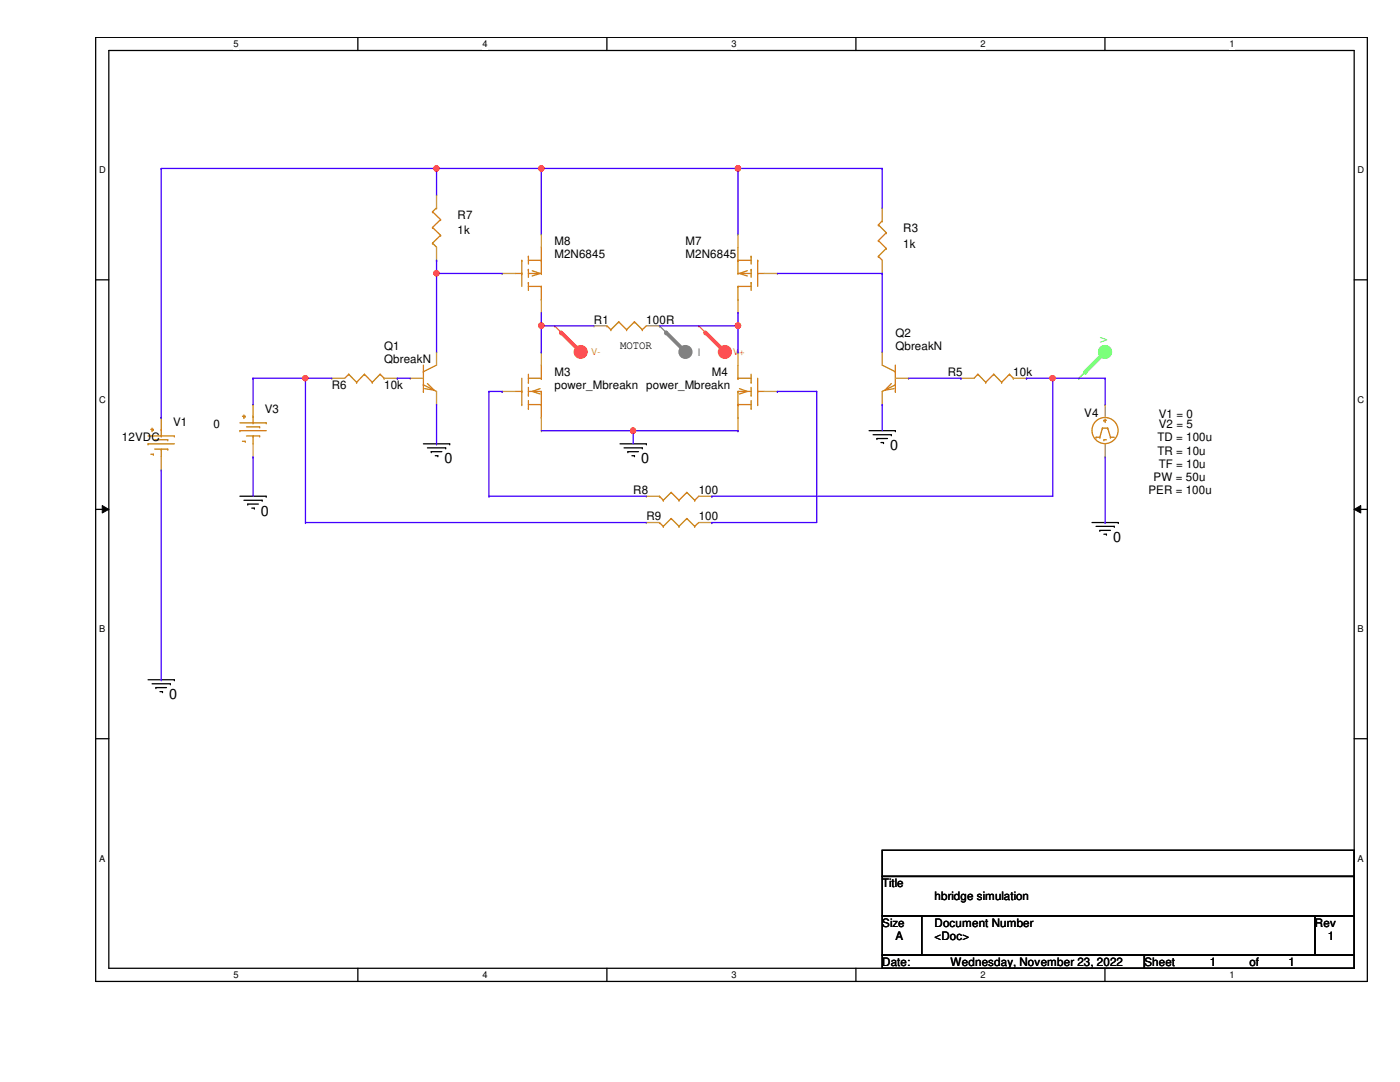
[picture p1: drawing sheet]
<svg xmlns="http://www.w3.org/2000/svg" width="279mm" height="216mm" viewBox="0 0 279 216" stroke-linecap="round" stroke-linejoin="round" font-family="sans-serif">
<path d="M19.1 7.5h253.8v188.3h-253.8zM21.7 10.1h248.6v183.1h-248.6z" fill="none" stroke="#000" stroke-width=".25"/>
<g fill="#fff">
<path d="M46.6 7.7h1v2.1h-1z"/>
<path d="M46.6 193.5h1v2.1h-1z"/>
</g>
<path d="M71.4 7.5v2.6M71.4 193.2v2.6" fill="none" stroke="#000" stroke-width=".25"/>
<g fill="#fff">
<path d="M96.3 7.7h1v2.1h-1z"/>
<path d="M96.3 193.5h1v2.1h-1z"/>
</g>
<path d="M121.1 7.5v2.6M121.1 193.2v2.6" fill="none" stroke="#000" stroke-width=".25"/>
<g fill="#fff">
<path d="M146 7.7h1v2.1h-1z"/>
<path d="M146 193.5h1v2.1h-1z"/>
</g>
<path d="M170.8 7.5v2.6M170.8 193.2v2.6" fill="none" stroke="#000" stroke-width=".25"/>
<g fill="#fff">
<path d="M195.7 7.7h1v2.1h-1z"/>
<path d="M195.7 193.5h1v2.1h-1z"/>
</g>
<path d="M220.5 7.5v2.6M220.5 193.2v2.6" fill="none" stroke="#000" stroke-width=".25"/>
<g fill="#fff">
<path d="M245.4 7.7h1v2.1h-1z"/>
<path d="M245.4 193.5h1v2.1h-1z"/>
<path d="M19.8 32.9h1.3v2.1h-1.3z"/>
<path d="M270.9 32.9h1.3v2.1h-1.3z"/>
<path d="M19.8 78.7h1.3v2.1h-1.3z"/>
<path d="M270.9 78.7h1.3v2.1h-1.3z"/>
</g>
<path d="M19.1 55.8h2.6M270.3 55.8h2.6" fill="none" stroke="#000" stroke-width=".25"/>
<g fill="#fff">
<path d="M19.8 124.5h1.2v2.1h-1.2z"/>
<path d="M270.9 124.5h1.3v2.1h-1.3z"/>
</g>
<path d="M19.1 101.6h2.6M270.3 101.6h2.6" fill="none" stroke="#000" stroke-width=".25"/>
<path d="M20.4 100.9l1.3 .7-1.3 .8zM270.3 101.6l1.3-.7v1.5z" fill="#000"/>
<path d="M20.4 100.9l1.3 .7-1.3 .8zM270.3 101.6l1.3-.7v1.5z" fill="none" stroke="#000" stroke-width=".2"/>
<g fill="#fff">
<path d="M19.8 170.3h1.2v2h-1.2z"/>
<path d="M270.9 170.3h1.3v2h-1.3z"/>
</g>
<g fill="none" stroke="#000" stroke-width=".25">
<path d="M47.9 99h5.2M48.7 99.8h3.6M52.3 99.8h.1M53.1 99h.1M84.5 88.6h5.2M85.3 89.4h3.6M86.1 90.1h.1M86.1 90.1h2.1M86.9 90.9h.5M87.4 90.9h.1M88.9 89.4h.1M89.7 88.6h.1"/>
<path d="M123.7 88.6h5.3M124.5 89.4h3.7M125.3 90.1h.1M125.3 90.1h2.1M126.1 90.9h.5M126.6 90.9h.1M128.2 89.4h.1M129 88.6h.1M173.4 85.9h5.3M174.2 86.7h3.7M175 87.5h.1M175 87.5h2.1"/>
<path d="M175.8 88.3h.5M176.3 88.3h.1M177.9 86.7h.1M178.7 85.9h.1M49.4 100.6h.1M49.4 100.6h2.2M50.2 101.4h.6M50.8 101.4h.1M217.9 104.3h5.3M218.7 105h3.7M219.5 105.8h.1M219.5 105.8h2.1"/>
<path d="M220.3 106.6h.5M220.8 106.6h.1M222.4 105h.1M223.2 104.3h.1M29.5 135.6h5.3M30.4 136.4h3.6M31.1 137.2h.1M31.1 137.2h2.1M31.9 138h.5M32.4 138h.1M34 136.4h.1M34.8 135.6h.1"/>
<path d="M19.1 147.4h2.6M270.3 147.4h2.6M176.1 169.7h94.2v5.2h-94.2zM176.1 174.9h94.2v7.9h-94.2zM176.1 182.8h7.8v7.8h-7.8zM176.1 190.6h52.3v2.6h-52.3zM183.9 182.8h78.5v7.8h-78.5zM228.4 190.6h41.9v2.6h-41.9zM262.4 182.8h7.9v7.8h-7.9z"/>
</g>
<circle cx="220.5" cy="70.2" r="1.28" fill="#5f5"/>
<g fill="none" stroke="#5f5" stroke-width=".25">
<path d="M215.3 75.5h.1M220.6 70.2l-5.3 5.3"/>
<circle cx="220.5" cy="70.2" r="1.28"/>
</g>
<path d="M220.6 70.2l-4 4" fill="none" stroke="#5f5" stroke-width=".76"/>
<circle cx="216.6" cy="74.2" r=".38" fill="#5f5"/>
<circle cx="144.7" cy="70.2" r="1.28" fill="#f55"/>
<g fill="none" stroke="#f55" stroke-width=".25">
<path d="M139.4 65h.1M139.4 65l5.3 5.2"/>
<circle cx="144.7" cy="70.2" r="1.28"/>
</g>
<path d="M140.8 66.3l3.9 3.9" fill="none" stroke="#f55" stroke-width=".76"/>
<circle cx="140.8" cy="66.3" r=".38" fill="#f55"/>
<circle cx="115.9" cy="70.2" r="1.28" fill="#f55"/>
<g fill="none" stroke="#f55" stroke-width=".25">
<path d="M110.7 65h.1M110.7 65l5.2 5.2"/>
<circle cx="115.9" cy="70.2" r="1.28"/>
</g>
<path d="M112 66.3l3.9 3.9" fill="none" stroke="#f55" stroke-width=".76"/>
<circle cx="112" cy="66.3" r=".38" fill="#f55"/>
<circle cx="136.8" cy="70.2" r="1.28" fill="#808080"/>
<g fill="none" stroke="#808080" stroke-width=".25">
<path d="M131.6 65h.1M131.6 65l5.2 5.2"/>
<circle cx="136.8" cy="70.2" r="1.28"/>
</g>
<path d="M132.9 66.3l3.9 3.9" fill="none" stroke="#808080" stroke-width=".76"/>
<circle cx="132.9" cy="66.3" r=".38" fill="#808080"/>
<g fill="none" stroke="#cc8006" stroke-width=".25">
<path d="M86.3 48.5h.1M86.3 45.4h.1M86.3 42.2h.1M86.3 48.5l.8 .8M86.3 45.4l1.6 1.5M86.3 42.2l1.6 1.6M87.1 41.5h.1M87.1 41.5l-.8 .7M87.9 46.9h.1M87.9 43.8h.1M87.9 46.9l-1.6 1.6M87.9 43.8l-1.6 1.6"/>
<path d="M102.8 54.6h1.3M104.1 51.9h.1M104.1 54.6h.1M104.1 51.9v5.2M105.5 56.4h.1M105.5 53.8h.1M105.5 51.1h.1M105.5 51.9h2.5M105.5 57.1h2.5M105.5 54.6h2.5M105.5 51.1v1.6M105.5 53.8v1.5"/>
<path d="M105.5 56.4v1.6M106.2 54l1.6 .6-1.6 .5M108 51.9h.1M108 57.1h.1M108 54.6h.1M108 59.8h.1M108 49.3v5.3M108 57.1v2.7M147.3 51.9h.1M147.3 57.1h.1M147.3 54.6h.1M147.3 59.8h.1"/>
<path d="M147.3 51.9h2.6M147.3 57.1h2.6M147.3 54.6h2.6M147.3 49.3v5.3M147.3 57.1v2.7M149.1 54l-1.5 .6 1.5 .5M149.9 56.4h.1M149.9 53.8h.1M149.9 51.1h.1M149.9 51.1v1.6M149.9 53.8v1.5M149.9 56.4v1.6"/>
<path d="M151.2 51.9h.1M151.2 54.6h.1M151.2 54.6h1.3M151.2 51.9v5.2M175.3 51.1h.1M175.3 48h.1M175.3 44.9h.1M175.3 51.1l.8 .8M175.3 48l1.6 1.6M175.3 44.9l1.6 1.5M176.1 44.1h.1M176.1 44.1l-.8 .8"/>
<path d="M176.9 49.6h.1M176.9 46.4h.1M176.9 49.6l-1.6 1.5M176.9 46.4l-1.6 1.6M69.6 74.7h.1M69.6 74.7l-.8 .8M69.6 74.7l1.6 1.6M71.2 76.3h.1M72.7 74.7h.1M72.7 74.7l-1.5 1.6M72.7 74.7l1.6 1.6M74.3 76.3h.1"/>
<path d="M75.9 74.7h.1M75.9 74.7l-1.6 1.6M75.9 74.7l.8 .8M76.7 75.5h.1M84.5 74.2h.1M84.5 76.8h.1M84.5 78.1h.1M84.5 76.8l2.6 1.3M84.5 72.9v5.2M85.3 76.5l1.3 1.4-1.8-.3M87.1 72.9l-2.6 1.3M102.8 78.1h1.3"/>
<path d="M104.1 78.1h.1M104.1 75.5v5.2M105.5 76.3h.1M105.5 78.9h.1M105.5 74.7v1.6M105.5 77.3v1.6M105.5 79.9v1.6M105.5 75.5h2.5M105.5 78.1h2.5M107.8 77.6l-1.6 .5 1.6 .5M108 75.5h.1M108 78.1h.1"/>
<path d="M108 72.9v2.6M108 78.1v5.2M121.1 65h.1M121.1 65l.8 .8M121.9 65.8h.1M123.5 64.2h.1M123.5 64.2l1.6 1.6M123.5 64.2l-1.6 1.6M125.1 65.8h.1M126.6 64.2h.1M126.6 64.2l1.6 1.6M126.6 64.2l-1.5 1.6"/>
<path d="M128.2 65.8h.1M129 65l-.8 .8M147.3 75.5h.1M147.3 78.1h.1M147.3 75.5h2.6M147.3 78.1h2.6M147.3 72.9v2.6M147.3 78.1v5.2M147.6 77.6l1.5 .5-1.5 .5M149.9 76.3h.1M149.9 78.9h.1M149.9 74.7v1.6"/>
<path d="M149.9 77.3v1.6M149.9 79.9v1.6M151.2 78.1h.1M151.2 78.1h1.3M151.2 75.5v5.2M176.1 72.9l2.6 1.3M177.9 76.5l-1.3 1.4 1.8-.3M178.7 74.2h.1M178.7 76.8h.1M178.7 78.1h.1M178.7 76.8l-2.6 1.3M178.7 72.9v5.2"/>
<path d="M195.2 74.7h.1M195.2 74.7l-.8 .8M195.2 74.7l1.5 1.6M196.7 76.3h.1M198.3 74.7h.1M198.3 74.7l-1.6 1.6M198.3 74.7l1.6 1.6M199.9 76.3h.1M201.5 74.7h.1M201.5 74.7l-1.6 1.6M201.5 74.7l.7 .8M202.2 75.5h.1"/>
<path d="M29.5 88.6h.1M29.5 87h5.3M29.5 88.6h5.3M30.1 85.7h.5M30.1 90.6h.5M30.4 85.9h.1M30.4 85.4v.5M30.6 85.7h.1M30.6 90.6h.1M30.9 87.8h2.6M30.9 89.6h2.6M32.2 87h.1"/>
<path d="M32.2 89.6h.1M32.2 83.3h.1M32.2 83.3v3.7M32.2 89.6v1.6M33.5 87.8h.1M33.5 89.6h.1M34.8 87h.1M47.9 85.9h.1M47.9 85.9h5.2M47.9 84.4h5.2M48.4 83.1h.5M48.4 88.1h.5"/>
<path d="M48.7 83.3h.1M48.7 82.8v.5M48.9 83.1h.1M48.9 88.1h.1M49.2 85.2h2.6M49.2 87h2.6M50.5 84.4h.1M50.5 87h.1M50.5 80.7h.1M50.5 80.7v3.7M50.5 87v1.6M51.8 85.2h.1"/>
<path d="M51.8 87h.1M53.1 84.4h.1M104.1 80.7h.1M105.5 81.5h.1M105.5 80.7h2.5M108 80.7h.1M108 83.3h.1M131.6 99h.1M131.6 99l.8 .8M132.4 99.8h.1M133.9 98.3h.1M133.9 98.3l1.6 1.5"/>
<path d="M133.9 98.3l-1.5 1.5M135.5 99.8h.1M137.1 98.3h.1M137.1 98.3l1.5 1.5M137.1 98.3l-1.6 1.5M138.6 99.8h.1M139.4 99l-.8 .8M147.3 80.7h.1M147.3 83.3h.1M147.3 80.7h2.6M149.9 81.5h.1M151.2 80.7h.1"/>
<path d="M218.7 87.2h.1M218.7 87.2h.8M219.5 87.2h.1M220 85.4h.1M220 85.4h1.1M220 85.4l-.5 1.8M220.3 87.8h.1M220.3 83.9h.1M220.3 87.8h.5M220.3 83.9h.5M220.6 84.1h.1M220.6 83.6v.5"/>
<path d="M221.1 85.4h.1M221.1 85.4l.5 1.8M221.6 87.2h.1M221.6 87.2h.8M131.6 104.3h.1M131.6 104.3l.8 .7M132.4 105h.1M133.9 103.5h.1M133.9 103.5l1.6 1.5M133.9 103.5l-1.5 1.5M135.5 105h.1M137.1 103.5h.1"/>
<path d="M137.1 103.5l1.5 1.5M137.1 103.5l-1.6 1.5M138.6 105h.1M139.4 104.3l-.8 .7"/>
<circle cx="220.5" cy="85.9" r="2.61"/>
</g>
<g fill="none" stroke="#a84" stroke-width=".25">
<path d="M87.1 38.9h.1M87.1 38.9v2.6M87.1 51.9h.1M87.1 49.3v2.6M100.2 54.6h.1M100.2 54.6h2.6M108 46.7h.1M108 46.7v2.6M108 59.8v2.6M147.3 46.7h.1M147.3 46.7v2.6M147.3 59.8v2.6"/>
<path d="M152.5 54.6h2.7M155.2 54.6h.1M176.1 54.6h.1M176.1 41.5h.1M176.1 41.5v2.6M176.1 51.9v2.7M66.2 75.5h.1M66.2 75.5h2.6M76.7 75.5h2.6M79.3 75.5h.1M81.9 75.5h.1M81.9 75.5h2.6"/>
<path d="M87.1 70.2h.1M87.1 70.2v2.7M87.1 78.1v2.6M100.2 78.1h.1M100.2 78.1h2.6M108 62.4h.1M108 70.2h.1M108 70.2v2.7M118.5 65h.1M118.5 65h2.6M129 65h2.6M131.6 65h.1"/>
<path d="M147.3 62.4h.1M147.3 70.2h.1M147.3 70.2v2.7M152.5 78.1h2.7M155.2 78.1h.1M176.1 70.2h.1M176.1 70.2v2.7M176.1 78.1v2.6M178.7 75.5h2.6M181.3 75.5h.1M191.8 75.5h.1M191.8 75.5h2.6"/>
<path d="M202.2 75.5h2.7M204.9 75.5h.1M32.2 83.3h.1M32.2 93.8h.1M32.2 91.2v2.6M50.5 80.7h.1M50.5 91.2h.1M50.5 88.6v2.6M87.1 80.7h.1M108 85.9h.1M108 83.3v2.6M129 99h.1"/>
<path d="M129 99h2.6M139.4 99h2.7M142.1 99h.1M147.3 85.9h.1M147.3 83.3v2.6M176.1 80.7h.1M220.6 80.7h.1M220.6 91.2h.1M220.6 80.7v2.6M220.6 88.6v2.6M129 104.3h.1M129 104.3h2.6"/>
<path d="M139.4 104.3h2.7M142.1 104.3h.1"/>
</g>
<path d="M32.2 33.6h.1M32.2 33.6h54.9" fill="none" stroke="#4200ff" stroke-width=".25"/>
<circle cx="87.1" cy="33.6" r=".5" fill="#f00"/>
<circle cx="87.1" cy="33.6" r=".5" fill="none" stroke="#f00" stroke-width=".25"/>
<path d="M87.1 33.6h.1M87.1 33.6v5.3M87.1 33.6h20.9M147.3 33.6h.1M147.3 33.6h28.8" fill="none" stroke="#4200ff" stroke-width=".25"/>
<circle cx="147.3" cy="33.6" r=".51" fill="#f00"/>
<circle cx="147.3" cy="33.6" r=".51" fill="none" stroke="#f00" stroke-width=".25"/>
<path d="M108 33.6h.1M108 33.6v13.1M108 33.6h39.3M147.3 33.6h.1" fill="none" stroke="#4200ff" stroke-width=".25"/>
<circle cx="108" cy="33.6" r=".51" fill="#f00"/>
<circle cx="108" cy="33.6" r=".51" fill="none" stroke="#f00" stroke-width=".25"/>
<path d="M147.3 33.6h.1M147.3 33.6v13.1M87.1 51.9h.1M87.1 54.6h.1M87.1 51.9v18.3M32.2 93.8v41.8M32.2 135.6h.1" fill="none" stroke="#4200ff" stroke-width=".25"/>
<circle cx="87.1" cy="54.5" r=".5" fill="#f00"/>
<circle cx="87.1" cy="54.5" r=".5" fill="none" stroke="#f00" stroke-width=".25"/>
<path d="M87.1 54.6h.1M87.1 54.6h13.1M155.2 54.6h20.9M176.1 54.6h.1M176.1 54.6v15.6M108 65h.1M108 62.4v2.6M108 65h10.5M147.3 62.4h.1M147.3 62.4v2.6" fill="none" stroke="#4200ff" stroke-width=".25"/>
<circle cx="108" cy="65" r=".51" fill="#f00"/>
<circle cx="108" cy="65" r=".51" fill="none" stroke="#f00" stroke-width=".25"/>
<path d="M108 70.2h.1M108 65v5.2M131.6 65h15.7M147.3 65h.1" fill="none" stroke="#4200ff" stroke-width=".25"/>
<circle cx="147.3" cy="65" r=".51" fill="#f00"/>
<circle cx="147.3" cy="65" r=".51" fill="none" stroke="#f00" stroke-width=".25"/>
<path d="M50.5 75.5h.1M50.5 75.5h15.7M50.5 75.5v5.2M61 75.5h.1M61 75.5v28.8M147.3 70.2h.1M147.3 65v5.2" fill="none" stroke="#4200ff" stroke-width=".25"/>
<circle cx="60.9" cy="75.5" r=".49" fill="#f00"/>
<circle cx="60.9" cy="75.5" r=".49" fill="none" stroke="#f00" stroke-width=".25"/>
<path d="M79.3 75.5h.1M79.3 75.5h2.6M204.9 75.5h.1M204.9 75.5h15.7M210.1 75.5h.1M210.1 75.5v23.5" fill="none" stroke="#4200ff" stroke-width=".25"/>
<circle cx="210.1" cy="75.5" r=".5" fill="#f00"/>
<circle cx="210.1" cy="75.5" r=".5" fill="none" stroke="#f00" stroke-width=".25"/>
<g fill="none" stroke="#4200ff" stroke-width=".25">
<path d="M97.6 78.1h.1M97.6 78.1h2.6M97.6 78.1v20.9M100.2 78.1h.1M155.2 78.1h.1M155.2 78.1h7.8M163 78.1h.1M163 78.1v26.2M220.6 75.5h.1M220.6 75.5v5.2M87.1 88.6h.1M87.1 80.7v7.9"/>
<path d="M108 85.9h18.4M126.4 85.9h.1M176.1 80.7h.1M176.1 80.7v5.2"/>
</g>
<circle cx="126.3" cy="85.9" r=".5" fill="#f00"/>
<circle cx="126.3" cy="85.9" r=".5" fill="none" stroke="#f00" stroke-width=".25"/>
<g fill="none" stroke="#4200ff" stroke-width=".25">
<path d="M32.2 33.6v49.7M176.1 33.6h.1M176.1 33.6v7.9M181.3 75.5h10.5M191.8 75.5h.1M32.2 83.3h.1M50.5 91.2h.1M50.5 91.2v7.8M97.6 99h.1M97.6 99h31.4M126.4 85.9h.1M126.4 85.9v2.7"/>
<path d="M126.4 85.9h20.9M142.1 99h.1M142.1 99h68M147.3 85.9h.1M220.6 91.2v13.1M61 104.3h.1M61 104.3h68M142.1 104.3h.1M142.1 104.3h20.9M220.6 104.3h.1"/>
</g>
<circle cx="87.1" cy="33.6" r=".5" fill="#f00"/>
<circle cx="87.1" cy="33.6" r=".5" fill="none" stroke="#f00" stroke-width=".25"/>
<circle cx="147.3" cy="33.6" r=".51" fill="#f00"/>
<circle cx="147.3" cy="33.6" r=".51" fill="none" stroke="#f00" stroke-width=".25"/>
<circle cx="108" cy="33.6" r=".51" fill="#f00"/>
<circle cx="108" cy="33.6" r=".51" fill="none" stroke="#f00" stroke-width=".25"/>
<circle cx="87.1" cy="54.5" r=".5" fill="#f00"/>
<circle cx="87.1" cy="54.5" r=".5" fill="none" stroke="#f00" stroke-width=".25"/>
<circle cx="108" cy="65" r=".51" fill="#f00"/>
<circle cx="108" cy="65" r=".51" fill="none" stroke="#f00" stroke-width=".25"/>
<circle cx="147.3" cy="65" r=".51" fill="#f00"/>
<circle cx="147.3" cy="65" r=".51" fill="none" stroke="#f00" stroke-width=".25"/>
<circle cx="60.9" cy="75.5" r=".49" fill="#f00"/>
<circle cx="60.9" cy="75.5" r=".49" fill="none" stroke="#f00" stroke-width=".25"/>
<circle cx="210.1" cy="75.5" r=".5" fill="#f00"/>
<circle cx="210.1" cy="75.5" r=".5" fill="none" stroke="#f00" stroke-width=".25"/>
<circle cx="126.3" cy="85.9" r=".5" fill="#f00"/>
<circle cx="126.3" cy="85.9" r=".5" fill="none" stroke="#f00" stroke-width=".25"/>
<g font-size="2.8">
<text x="177.6" y="89.8">0</text>
<text x="88.7" y="92.4">0</text>
<text x="127.9" y="92.4">0</text>
<text x="52.1" y="102.9">0</text>
<text x="222.1" y="108.1">0</text>
<text x="33.7" y="139.5">0</text>
</g>
<g font-size="2.3">
<text x="91.3" y="43.6">R7</text>
<text x="91.3" y="46.8">1k</text>
<text x="180.3" y="46.2">R3</text>
<text x="110.7" y="48.9">M8</text>
<text x="110.7" y="51.5">M2N6845</text>
<text x="136.8" y="48.9">M7</text>
<text x="136.8" y="51.5">M2N6845</text>
<text x="180.3" y="49.4">1k</text>
<text x="118.5" y="64.6">R1</text>
<text x="129" y="64.6">100R</text>
<text x="76.7" y="69.8">Q1</text>
<text x="123.7" y="69.6">MOTOR</text>
<text x="178.7" y="69.8">QbreakN</text>
<text x="178.7" y="67.2">Q2</text>
<text x="66.2" y="77.6">R6</text>
<text x="76.7" y="77.6">10k</text>
<text x="76.7" y="72.4">QbreakN</text>
<text x="110.7" y="75">M3</text>
<text x="110.7" y="77.6">power_Mbreakn power_Mbreakn</text>
<text x="142.1" y="75">M4</text>
<text x="189.1" y="75">R5</text>
<text x="202.2" y="75">10k</text>
<text x="52.8" y="82.3">V3</text>
<text x="216.4" y="83.1">V4</text>
<text x="231.3" y="83.4">V1 = 0</text>
<text x="24.3" y="88.1">12VDC</text>
<text x="34.5" y="85">V1</text>
<text x="42.6" y="85.5">0</text>
<text x="231" y="88.1">TD = 100u</text>
<text x="231.3" y="85.5">V2 = 5</text>
<text x="230.2" y="96">PW = 50u</text>
<text x="231" y="90.7">TR = 10u</text>
<text x="231.3" y="93.3">TF = 10u</text>
<text x="126.4" y="98.6">R8</text>
<text x="139.4" y="98.6">100</text>
<text x="229.2" y="98.6">PER = 100u</text>
<text x="129" y="103.8">R9</text>
<text x="139.4" y="103.8">100</text>
<text x="176.1" y="177">Title</text>
<text x="186.5" y="179.7">hbridge simulation</text>
<text x="176.1" y="184.9">Size</text>
<text x="186.5" y="184.9">Document Number</text>
<text x="262.4" y="184.9">Rev</text>
<text x="178.7" y="187.5">A</text>
<text x="186.5" y="187.5">&lt;Doc&gt;</text>
<text x="265" y="187.5">1</text>
<text x="176.1" y="192.7">Date:</text>
<text x="189.7" y="192.7">Wednesday, November 23, 2022</text>
<text x="228.4" y="192.7">Sheet</text>
<text x="241.5" y="192.7">1</text>
<text x="249.3" y="192.7">of</text>
<text x="257.2" y="192.7">1</text>
</g>
<text font-size="2.1" fill="#808080" x="139.2" y="71.1">I</text>
<g font-size="1.9">
<text x="46.6" y="9.4">5</text>
<text x="96.3" y="9.4">4</text>
<text x="146" y="9.4">3</text>
<text x="195.7" y="9.4">2</text>
<text x="245.4" y="9.4">1</text>
<text x="19.8" y="34.6">D</text>
<text x="270.9" y="34.6">D</text>
<text x="19.8" y="80.3">C</text>
<text x="270.9" y="80.3">C</text>
<text x="19.8" y="126.2">B</text>
<text x="270.9" y="126.2">B</text>
<text x="19.8" y="171.9">A</text>
<text x="270.9" y="171.9">A</text>
<text x="46.6" y="195.2">5</text>
<text x="96.3" y="195.2">4</text>
<text x="146" y="195.2">3</text>
<text x="195.7" y="195.2">2</text>
<text x="245.4" y="195.2">1</text>
</g>
<g font-size="1.9" fill="#f55">
<text x="118" y="70.9">V-</text>
<text x="146.3" y="70.9">V+</text>
</g>
<text font-size="1.9" fill="#5f5" x="221" y="68.4" transform="rotate(-90 221 68.4)">V</text>
</svg>
